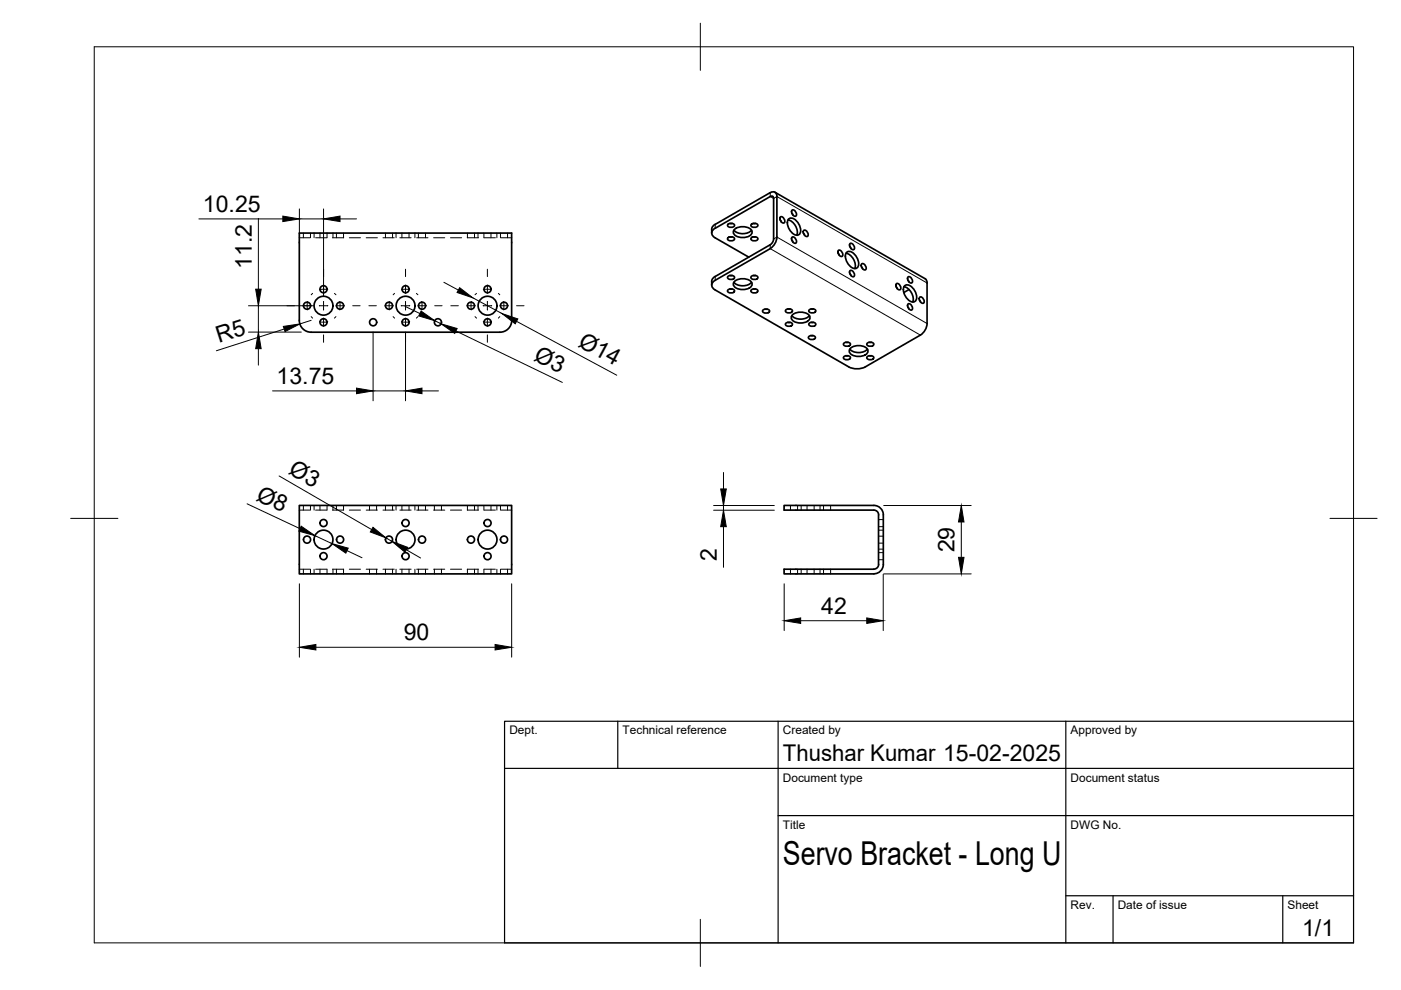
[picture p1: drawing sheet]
<svg xmlns="http://www.w3.org/2000/svg" width="297mm" height="210mm" viewBox="0 0 297 210" stroke-linecap="round" stroke-linejoin="round" font-family="sans-serif">
<!-- layer: Hidden -->
<g fill="none" stroke="#000" stroke-width=".21">
<path d="M63.5 50.4h2.2M64.3 49.4v1M65.8 49.4v1M66.6 49.4v1M66.9 50.4h2.4M67.8 49.4v1M69.3 49.4v1M70.5 50.4h2.4M70.6 49.4v1M71.3 49.4v1M72.8 49.4v1M74.1 50.4h2.3"/>
<path d="M77.6 50.4h2.4M81.2 50.4h2.4M81.7 49.4v1M83.2 49.4v1M84 49.4v1M84.8 50.4h2.4M85.2 49.4v1M86.7 49.4v1M88 49.4v1M88.3 50.4h2.4M88.7 49.4v1M90.2 49.4v1"/>
<path d="M91.9 50.4h2.4M95.5 50.4h2.4M99.1 50.4h2.4M99.1 49.4v1M100.6 49.4v1M101.3 49.4v1M102.6 49.4v1h2.4M104.1 49.4v1M105.3 49.4v1M106.1 49.4v1M106.2 50.4h2.3M107.6 49.4v1"/>
<path d="M63.5 108.2h2.2M64.3 107.2v1M65.8 107.2v1M66.6 107.2v1M66.9 108.2h2.4M67.8 107.2v1M69.3 107.2v1M70.5 108.2h2.4M70.6 107.2v1M71.3 107.2v1M72.8 107.2v1M74.1 108.2h2.3"/>
<path d="M77.6 108.2h2.4M78.3 107.2v1M79.8 107.2v1M81.2 108.2h2.4M81.7 107.2v1M83.2 107.2v1M84 107.2v1M84.8 108.2h2.4M85.2 107.2v1M86.7 107.2v1M88 107.2v1M88.3 108.2h2.4"/>
<path d="M88.7 107.2v1M90.2 107.2v1M91.9 108.2h2.4M92.1 107.2v1M93.6 107.2v1M95.5 108.2h2.4M99.1 108.2h2.4M99.1 107.2v1M100.6 107.2v1M101.3 107.2v1M102.6 107.2v1h2.4M104.1 107.2v1"/>
<path d="M105.3 107.2v1M106.1 107.2v1M106.2 108.2h2.3M107.6 107.2v1M167.6 107.2v1M169.1 107.2v1M169.9 107.2v1M171.1 107.2v1M172.6 107.2v1M173.9 107.2v1M174.6 107.2v1M176.1 107.2v1"/>
<path d="M186.3 116.4h1M186.3 112.4h1M186.3 115.2h1M186.3 113.7h1M186.3 111.7h1M186.3 110.2h1M186.3 118.7h1M186.3 117.2h1M63.5 120.7h2.2M64.3 120.7v1M65.8 120.7v1M66.6 120.7v1"/>
<path d="M66.9 120.7h2.4M67.8 120.7v1M69.3 120.7v1M70.5 120.7h2.4M70.6 120.7v1M71.3 120.7v1M72.8 120.7v1M74.1 120.7h2.3M77.6 120.7h2.4M78.3 120.7v1M79.8 120.7v1M81.2 120.7h2.4"/>
<path d="M81.7 120.7v1M83.2 120.7v1M84 120.7v1M84.8 120.7h2.4M85.2 120.7v1M86.7 120.7v1M88 120.7v1M88.3 120.7h2.4M88.7 120.7v1M90.2 120.7v1M91.9 120.7h2.4M92.1 120.7v1"/>
<path d="M93.6 120.7v1M95.5 120.7h2.4M99.1 120.7h2.4M99.1 120.7v1M100.6 120.7v1M101.3 120.7v1M104.1 120.7v1M105 120.7h-2.4v1M105.3 120.7v1M106.1 120.7v1M106.2 120.7h2.3M107.6 120.7v1"/>
<path d="M167.6 120.7v1M169.1 120.7v1M169.9 120.7v1M171.1 120.7v1M172.6 120.7v1M173.9 120.7v1M174.6 120.7v1M176.1 120.7v1"/>
</g>
<!-- layer: Visible -->
<g fill="none" stroke="#000" stroke-width=".36">
<path d="M151.6 47.6a1.52 1.52 0 0 0-.7 1.8M151.6 47.6l11.7-6.7a.86 .86 0 0 1 1-.1 .86 .86 0 0 1 .4 .9v9l-.7 1.4-.7 .6M154.5 50.3l.5-.1a.58 .58 0 0 1 .7 .5l-.7 .4a.58 .58 0 0 1-.7-.6zM154.5 47.5l.5-.2a.58 .58 0 0 1 .7 .6l-.7 .3a.58 .58 0 0 1-.7-.5zM154.5 58.5l.5-.1a.58 .58 0 0 1 .7 .5l-.7 .4a.58 .58 0 0 1-.7-.6zM154.8 50.2h.4M154.8 47.4h.4M154.8 58.4h.4M155.6 48.8a2.72 2.72 0 0 0 3.7 0M155.6 59.8a2.72 2.72 0 0 0 3.7 0M155.7 59.7a2.63 2.63 0 0 1 3.7 .4 1.63 1.63 0 0 1-1.9 1.3 1.63 1.63 0 0 1-2-1.3zM155.7 48.7a2.63 2.63 0 0 1 3.7 .3 1.63 1.63 0 0 1-1.9 1.4 1.63 1.63 0 0 1-2-1.4z"/>
<path d="M158.7 54.5l-7.1-4.1a1.08 1.08 0 0 1-.7-1 1.08 1.08 0 0 1 .7-1l12-6.8 .4 .2v.3v8.6a1.56 1.56 0 0 1-.7 1.2l-11.7 6.7a1.46 1.46 0 0 0-.7 1.9M159.4 47.5l.5-.2a.58 .58 0 0 1 .8 .6l-.8 .3a.58 .58 0 0 1-.7-.5zM159.4 50.3l.5-.1a.58 .58 0 0 1 .8 .5l-.8 .4a.58 .58 0 0 1-.7-.6zM159.4 58.5l.5-.1a.58 .58 0 0 1 .8 .5l-.8 .4a.58 .58 0 0 1-.7-.6zM159.7 47.4h.5M159.7 50.2h.5M159.7 58.4h.5M163.3 52.7l-11.7 6.7a1.08 1.08 0 0 0-.7 1.1 1.08 1.08 0 0 0 .7 1l28.3 16.3a3.9 3.9 0 0 0 3.6 0M164.3 40.8l31.8 18.3M165.4 46.6l.3 .5M165.4 46a.76 .76 0 0 1 .8 .4 .76 .76 0 0 1-.1 .9l-.6-.5zM167.1 46.6a2.72 2.72 0 0 1 1.8 3.3"/>
<path d="M167.2 46.4a1.62 1.62 0 0 1 2.1 1.1 1.63 1.63 0 0 1-.1 2.4 2.49 2.49 0 0 1-2-3.5zM167.9 50.9l.2 .4M167.9 45.2l.2 .4M167.9 50.3a.76 .76 0 0 1 .8 .4 .76 .76 0 0 1-.1 .9l-.6-.5zM167.9 44.6a.76 .76 0 0 1 .8 .4 .76 .76 0 0 1-.1 .9l-.6-.5zM170.4 49.4l.2 .5M170.4 48.9a.76 .76 0 0 1 .8 .4 .76 .76 0 0 1-.1 .9l-.6-.5zM177.7 53.7l.3 .4M177.7 53.1a.76 .76 0 0 1 .8 .4 .76 .76 0 0 1-.1 .9l-.6-.5zM179.4 53.7a2.72 2.72 0 0 1 1.8 3.2M179.5 53.5a1.62 1.62 0 0 1 2.1 1 1.63 1.63 0 0 1-.1 2.4 2.49 2.49 0 0 1-2-3.4zM180.2 58l.2 .4"/>
<path d="M180.2 52.2l.2 .5M180.2 57.4a.76 .76 0 0 1 .8 .4 .76 .76 0 0 1-.1 .9l-.6-.5zM180.2 51.7a.76 .76 0 0 1 .8 .3 .76 .76 0 0 1-.1 .9l-.6-.4zM182.6 56.5l.3 .5M182.7 56a.76 .76 0 0 1 .8 .3 .76 .76 0 0 1-.1 .9l-.7-.4zM192.5 59.3l.2 .5M192.5 58.8a.76 .76 0 0 1 .8 .3 .76 .76 0 0 1-.1 .9l-.6-.4zM196.1 59.1l.4 .3 .1 .6v8.6a3.1 3.1 0 0 1-1.5 2.4M66 70.4h40M66 70.4a2.51 2.51 0 0 1-2.5-2.5v-18.5h45v18.5a2.47 2.47 0 0 1-2.5 2.5M154.5 61.4l.5-.2a.58 .58 0 0 1 .7 .6l-.7 .3a.58 .58 0 0 1-.7-.5zM154.8 61.3h.4"/>
<path d="M159.4 61.4l.5-.2a.58 .58 0 0 1 .8 .6l-.8 .3a.58 .58 0 0 1-.7-.5zM159.7 61.3h.5M161.9 65.7l.5-.2a.58 .58 0 0 1 .7 .6l-.7 .3a.58 .58 0 0 1-.7-.6zM162.2 65.5h.5M166.7 68.4l.6-.1a.58 .58 0 0 1 .7 .6l-.7 .3a.58 .58 0 0 1-.8-.6zM166.7 65.6l.6-.1a.58 .58 0 0 1 .7 .5l-.7 .4a.58 .58 0 0 1-.8-.6zM167 68.4h.5M167 65.5h.5M167.9 66.9a2.72 2.72 0 0 0 3.7 0M168 66.8a2.63 2.63 0 0 1 3.7 .4 1.63 1.63 0 0 1-2 1.3 1.63 1.63 0 0 1-1.9-1.3zM171.6 71.3l.5-.2a.58 .58 0 0 1 .8 .6l-.8 .3a.58 .58 0 0 1-.7-.5zM171.7 65.6l.5-.1a.58 .58 0 0 1 .7 .5l-.7 .4a.58 .58 0 0 1-.7-.6z"/>
<path d="M171.7 68.4l.5-.1a.58 .58 0 0 1 .7 .6l-.7 .3a.58 .58 0 0 1-.7-.6zM171.9 71.2h.5M172 65.5h.5M172 68.4h.5M179 75.5l.6-.1a.58 .58 0 0 1 .7 .6l-.7 .3a.58 .58 0 0 1-.8-.6zM179 72.7l.6-.1a.58 .58 0 0 1 .7 .5l-.7 .3a.58 .58 0 0 1-.8-.5zM179.3 75.4h.5M179.3 72.6h.5M180.2 74a2.72 2.72 0 0 0 3.7 0M180.3 73.9a2.63 2.63 0 0 1 3.7 .3 1.63 1.63 0 0 1-2 1.4 1.63 1.63 0 0 1-1.9-1.4zM184 72.7l.5-.1a.58 .58 0 0 1 .7 .5l-.7 .3a.58 .58 0 0 1-.7-.5zM184 75.5l.5-.1a.58 .58 0 0 1 .7 .6l-.7 .3a.58 .58 0 0 1-.7-.6z"/>
<path d="M184.3 72.6h.5M184.3 75.4h.5M190 60.8l.2 .4M190 60.2a.76 .76 0 0 1 .8 .4 .76 .76 0 0 1-.1 .9l-.6-.5zM191.6 60.8a2.72 2.72 0 0 1 1.9 3.2M191.8 60.6a1.62 1.62 0 0 1 2.1 1 1.63 1.63 0 0 1-.1 2.4 2.49 2.49 0 0 1-2-3.4zM192.5 65l.2 .5M192.5 64.5a.76 .76 0 0 1 .8 .4 .76 .76 0 0 1-.1 .9l-.6-.5zM192.7 61.4l-1.1 .6M194.9 63.6l.3 .4M195 63.1a.76 .76 0 0 1 .8 .3 .76 .76 0 0 1-.1 .9l-.7-.5zM195.1 71l-11.6 6.8"/>
<path d="M63.5 107.2h45v14.5h-45zM185.3 107.2h-19.1v1h19.1M185.3 108.2a1.01 1.01 0 0 1 1 1M185.3 107.2a2 2 0 0 1 2 2M186.3 109.2v10.5M186.3 119.7a1.01 1.01 0 0 1-1 1M187.3 109.2v10.5a2 2 0 0 1-2 2M185.3 120.7h-19.1v1h19.1"/>
<circle cx="65.1" cy="64.8" r=".75"/>
<circle cx="68.6" cy="64.8" r="2"/>
<circle cx="68.6" cy="68.3" r=".75"/>
<circle cx="68.6" cy="61.3" r=".75"/>
<circle cx="72.1" cy="64.8" r=".75"/>
<circle cx="79.1" cy="68.3" r=".75"/>
<circle cx="82.5" cy="64.8" r=".75"/>
<circle cx="86" cy="64.8" r="2"/>
<circle cx="86" cy="61.3" r=".75"/>
<circle cx="86" cy="68.3" r=".75"/>
<circle cx="89.5" cy="64.8" r=".75"/>
<circle cx="92.8" cy="68.3" r=".75"/>
<circle cx="99.9" cy="64.8" r=".75"/>
<circle cx="103.4" cy="64.8" r="2"/>
<circle cx="103.4" cy="68.3" r=".75"/>
<circle cx="103.4" cy="61.3" r=".75"/>
<circle cx="106.9" cy="64.8" r=".75"/>
<circle cx="65.1" cy="114.4" r=".75"/>
<circle cx="68.6" cy="110.9" r=".75"/>
<circle cx="68.6" cy="117.9" r=".75"/>
<circle cx="68.6" cy="114.4" r="2"/>
<circle cx="72.1" cy="114.4" r=".75"/>
<circle cx="82.5" cy="114.4" r=".75"/>
<circle cx="86" cy="117.9" r=".75"/>
<circle cx="86" cy="110.9" r=".75"/>
<circle cx="86" cy="114.4" r="2"/>
<circle cx="89.5" cy="114.4" r=".75"/>
<circle cx="99.9" cy="114.4" r=".75"/>
<circle cx="103.4" cy="110.9" r=".75"/>
<circle cx="103.4" cy="117.9" r=".75"/>
<circle cx="103.4" cy="114.4" r="2"/>
<circle cx="106.9" cy="114.4" r=".75"/>
</g>
<!-- layer: Visible Narrow -->
<path d="M151.6 47.6v.8M151.6 58.6v.8M163.3 40.8v.9l.7 .4 .7-.4 31.9 18.3M163.3 51.9v.8l31.8 18.3M164 50.7l.7-.4 31.9 18.3" fill="none" stroke="#000" stroke-width=".21"/>
<!-- layer: BORDER -->
<path d="M20 9.9h267v190h-267zM148.5 4.9v10M15 109.9h10M282 109.9h10M148.5 194.9v10" fill="none" stroke="#000" stroke-width=".21"/>
<!-- layer: TITLEBLOCK -->
<path d="M107 152.9h180v47h-180zM131 152.9v10M165 152.9v47M226 152.9v47M107 162.9h180M165 172.9h122M226 189.9h61M236 189.9v10M272 189.9v10" fill="none" stroke="#000" stroke-width=".25"/>
<!-- layer: FD_Dimensions -->
<g fill="none" stroke="#000" stroke-width=".21">
<path d="M42.2 46.4h17.8M54.8 46.3v15M63.5 44.3v5M63.5 46.4h5.1M68.6 44.3v18.4M72.1 46.4h3.5M94.1 59.9l3.1 1.6M52.7 70.4h11.2M52.7 64.8h13.8M54.8 64.8v5.6M54.8 73.9v3.5M60.3 69.8l-14.4 4.6"/>
<path d="M66 67.9l-2.4 .8M79.1 70.4v14.6M85.9 65l3.1 1.5M86 70.4v14.6M92.2 68l1.3 .7M96.7 70.2l22.5 10.9M100.3 63.2l6.1 3.3M109.5 68.1l21.3 11.5M57.8 82.9h17.8M79.1 82.9h6.9M89.5 82.9h3.5M52.4 106.8l11.2 5.3"/>
<path d="M59.2 100.9l19.6 11.4M66.8 113.6l3.6 1.7M73.6 116.7l3.2 1.6M81.8 114l1.3 .8M86.1 116.6l3.1 1.7M151.3 107.2h12.9M151.3 108.2h12.9M153.4 100.2v3.5M153.4 107.2v1M153.4 111.7v8.6M187.4 107.2h18.5M203.8 110.7v7.5"/>
<path d="M63.5 123.8v15.5M67 137.2h38M108.5 123.8v15.5M166.3 123.8v9.9M169.8 131.6h14M187.3 121.8v11.9M187.4 121.7h18.5"/>
</g>
<g fill="#000" stroke="#000" stroke-width=".21">
<path d="M60 45.8l3.5 .6-3.5 .6zM68.6 46.4l3.5-.6v1.2zM54.8 70.4l.6 3.5h-1.2zM54.2 61.3h1.2l-.6 3.5zM60.1 69.2l3.5-.5-3.2 1.6zM89.3 65.9l2.9 2.1-3.4-1zM93.5 68.7l3.4 1-.5 1zM97.5 61l2.8 2.2-3.4-1.2zM106.4 66.5l3.4 1.1-.6 1.1zM75.6 82.3l3.5 .6-3.5 .6zM86 82.9l3.5-.6v1.2zM63.9 111.6l2.9 2-3.4-1z"/>
<path d="M70.4 115.3l3.4 .9-.5 1.1zM79.1 111.8l2.7 2.2-3.3-1.2zM83.1 114.8l3.3 1.2-.5 1.1zM152.8 103.7h1.2l-.6 3.5zM153.4 108.2l.6 3.5h-1.2zM203.2 118.2h1.2l-.6 3.5zM203.8 107.2l.6 3.5h-1.2zM63.5 137.2l3.5-.6v1.2zM105 136.6l3.5 .6-3.5 .6zM166.3 131.6l3.5-.6v1.2zM183.8 131l3.5 .6-3.5 .6z"/>
</g>
<!-- layer: Smart Centers -->
<g fill="none" stroke="#000" stroke-width=".21">
<path d="M68.6 57.1v1.5M86 57.1v1.5M103.3 57.1v1.5M60.9 64.8h1.5M64.2 64.8h1.8M65.2 63.9l-.1 1.1 .1 .7M66 67.1l.3 .4M66.3 62.2l-.3 .3M67.7 64.8h1.8M67.7 68.2l1.1 .1 .7-.1M67.7 61.4l.7-.1 1.1 .1M68.6 60.4v1.8"/>
<path d="M68.6 63.9v1.8M68.6 67.4v1.8M68.6 71v1.6M70.9 62.2l.3 .3M71.2 64.8h1.8M71.2 67.1l-.3 .4M72 63.9l.1 .7-.1 1.1M74.8 64.8h1.5M78.2 64.8h1.6M81.6 64.8h1.8M82.6 63.9l-.1 1.1 .1 .7M83.4 67.1l.3 .4"/>
<path d="M83.7 62.2l-.3 .3M85.1 64.8h1.8M85.1 68.2l1.1 .1 .7-.1M85.1 61.4l.7-.1 1.1 .1M86 60.4v1.8M86 63.9v1.8M86 67.4v1.8M86 71v1.6M88.3 62.2l.3 .3M88.6 64.8h1.8M88.6 67.1l-.3 .4M89.4 63.9l.1 .7-.1 1.1"/>
<path d="M92.2 64.8h1.5M95.6 64.8h1.6M99 64.8h1.7M100 63.9l-.2 1.1 .2 .7M100.7 67.1l.3 .4M101 62.2l-.3 .3M102.4 64.8h1.8M102.5 68.2l1 .1 .7-.1M102.5 61.4l.7-.1 1 .1M103.3 60.4v1.8M103.3 63.9v1.8M103.3 67.4v1.8"/>
<path d="M103.3 71v1.6M105.7 62.2l.3 .3M106 64.8h1.7M106 67.1l-.3 .4M106.7 63.9l.1 .7-.1 1.1M109.5 64.8h1.6"/>
</g>
<text font-size="7" x="166" y="183.4">Servo Bracket - Long U</text>
<g font-size="4.9">
<text x="43" y="45">10.25</text>
<text x="53.4" y="57" transform="rotate(-90 53.4 57)">11.2</text>
<text x="46.4" y="72.7" transform="rotate(-18 46.4 72.7)">R5</text>
<text x="113" y="76.3" transform="rotate(26 113 76.3)">Ø3</text>
<text x="122.3" y="73.3" transform="rotate(28 122.3 73.3)">Ø14</text>
<text x="58.7" y="81.4">13.75</text>
<text x="61" y="100.2" transform="rotate(30 61 100.2)">Ø3</text>
<text x="54.1" y="105.9" transform="rotate(25 54.1 105.9)">Ø8</text>
<text x="152" y="119" transform="rotate(-90 152 119)">2</text>
<text x="202.4" y="117.1" transform="rotate(-90 202.4 117.1)">29</text>
<text x="174.1" y="130.2">42</text>
<text x="85.6" y="135.8">90</text>
<text x="166" y="161.4">Thushar Kumar 15-02-2025</text>
<text x="276.1" y="198.6">1/1</text>
</g>
<g font-size="2.5">
<text x="108" y="155.7">Dept.</text>
<text x="132" y="155.7">Technical reference</text>
<text x="166" y="155.7">Created by</text>
<text x="227" y="155.7">Approved by</text>
<text x="166" y="165.7">Document type</text>
<text x="227" y="165.7">Document status</text>
<text x="166" y="175.7">Title</text>
<text x="227" y="175.7">DWG No.</text>
<text x="227" y="192.7">Rev.</text>
<text x="237" y="192.7">Date of issue</text>
<text x="273" y="192.7">Sheet</text>
</g>
</svg>
